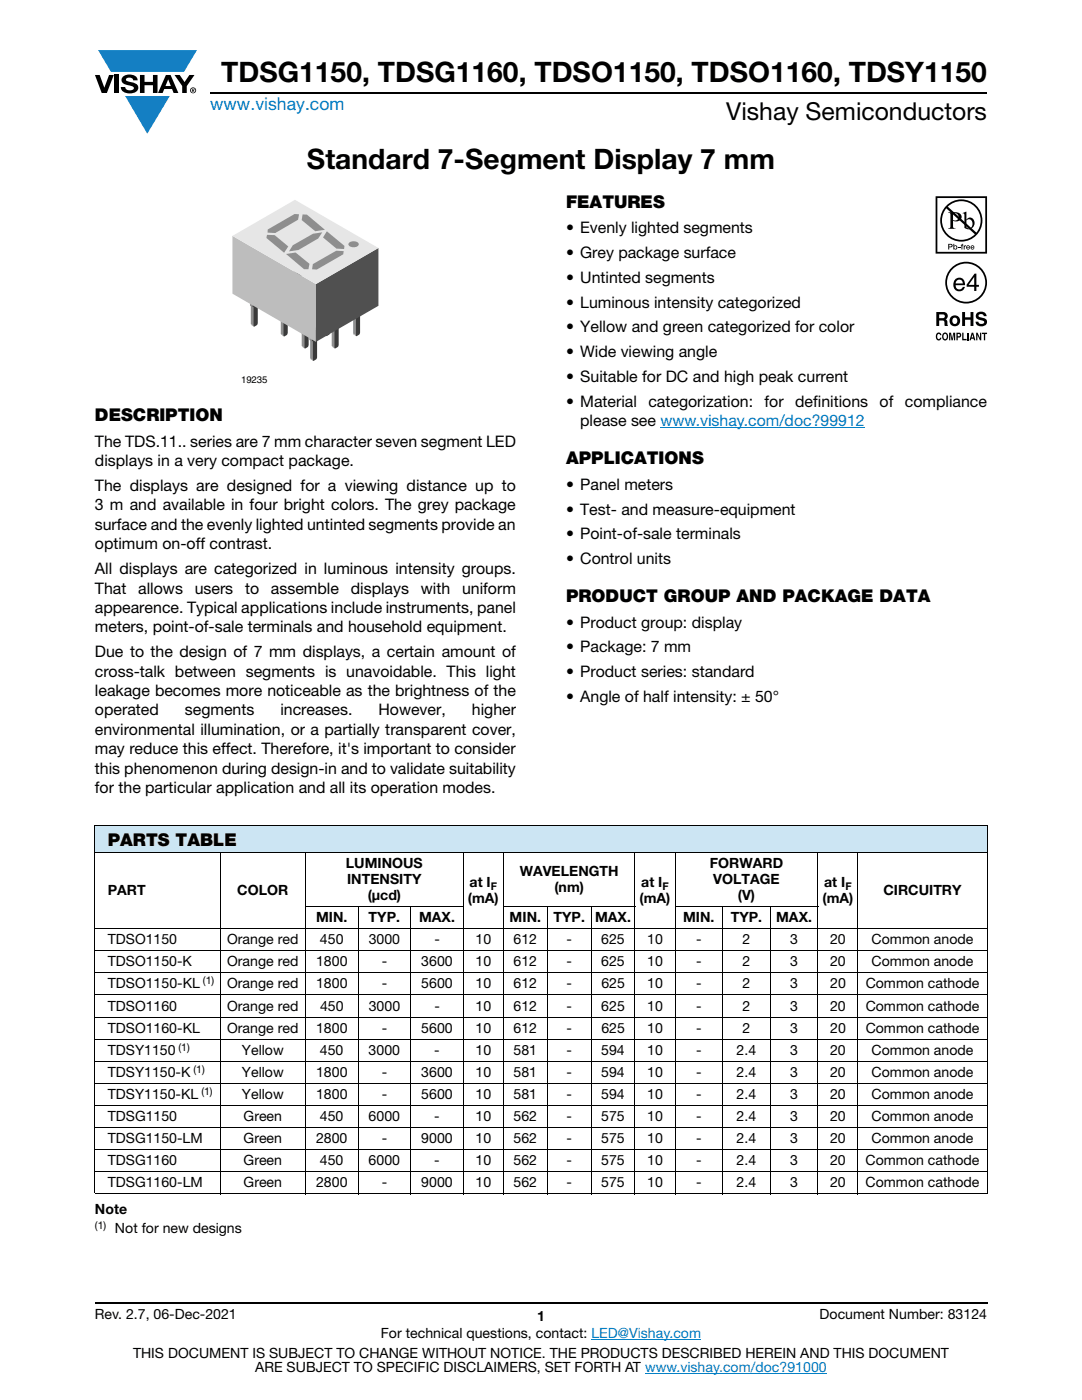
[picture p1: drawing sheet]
<svg xmlns="http://www.w3.org/2000/svg" width="216mm" height="279mm" viewBox="0 0 216 279" stroke-linecap="round" stroke-linejoin="round" font-family="sans-serif">
<g fill="#147fc3">
<path d="M19.6 10h19.7l-2.6 4.3h-1.1h-13.5z"/>
<path d="M25 19.2h8.9l-4.5 7.5z"/>
</g>
<g fill="#000">
<path d="M18.9 15h1l.9 2.5 1-2.5h.9l-1.4 3.6h-1zM22.9 15h.9v3.6h-.9zM24.6 15.3a2.1 2.1 0 0 1 2.8 .3l.1 .4h-.9a.79 .79 0 0 0-.7-.5 .79 .79 0 0 0-.8 .4l.3 .3 1 .2a1.08 1.08 0 0 1 1.2 1 1.08 1.08 0 0 1-1.1 1.2 1.73 1.73 0 0 1-2.4-1.2h.9a.96 .96 0 0 0 .8 .6 .96 .96 0 0 0 .9-.4 1.31 1.31 0 0 0-1.2-.6 1.03 1.03 0 0 1-1.1-.6 1.03 1.03 0 0 1 .2-1.1zM27.9 15h.9v1.3h1.7v-1.3h.9v3.6h-.9v-1.6h-1.7v1.6h-.9zM34.8 15h1.1l.9 1.4 1-1.4h1l-1.5 2.2v1.4h-.9v-1.4z"/>
<path d="M33.6 15.9l.5 1.3h-1.1zM33.1 15l-1.6 3.6h1l.3-.8h1.5l.3 .8h1l-1.6-3.6z"/>
<path d="M38.4 17.8h.2v.2h-.2zM38.3 17.7v.7h.1v-.3l.4 .3-.2-.3 .2-.2-.1-.2z"/>
<path d="M38.1 18a.46 .46 0 0 1 .9 0 .46 .46 0 0 1-.9 0zM37.9 18a.6 .6 0 0 0 1.2 0 .6 .6 0 0 0-1.2 0z"/>
</g>
<path d="M42 18.6h155M18.9 260h178.1" fill="none" stroke="#000" stroke-width=".36"/>
<path d="M131.8 85.3h40.8M118 267.3h21.9M128.7 274h36.3" fill="none" stroke="#007ec4" stroke-width=".2"/>
<path d="M54.4 62.4l.5 .3z" fill="#424242"/>
<path d="M54.4 62.4l.5 .3z" fill="#474747"/>
<path d="M54.4 62.4l.5 .3z" fill="#4d4d4d"/>
<path d="M54.4 62.4l.5 .3z" fill="#525252"/>
<path d="M54.4 62.4l.5 .3z" fill="#575757"/>
<path d="M54.4 62.4l.5 .3z" fill="#5c5c5c"/>
<path d="M54.4 62.4l.5 .3z" fill="#616161"/>
<path d="M54.4 62.4l.5 .3z" fill="#666"/>
<path d="M54.4 62.3l.5 .3z" fill="#6b6b6b"/>
<path d="M54.4 62.3l.5 .3z" fill="#707070"/>
<path d="M54.4 62.3l.5 .3z" fill="#757575"/>
<path d="M54.4 62.3l.5 .3z" fill="#7a7a7a"/>
<path d="M54.4 62.2l.5 .3z" fill="#808080"/>
<path d="M54.4 62.2l.5 .3z" fill="#858585"/>
<path d="M55.2 57.2l.2-.1 .5 .3h-.2z" fill="#a3a3a3"/>
<g fill="#909090">
<path d="M54.4 58.4l.5 .3v3.8l-.5-.3z"/>
<path d="M54.2 57.8l.5 .3v.7l-.5-.3z"/>
</g>
<path d="M54.2 57.8l.2-.1 .5 .3-.2 .1z" fill="#a3a3a3"/>
<path d="M54.4 56.5l.5 .3v1.2l-.5-.3z" fill="#909090"/>
<path d="M54.4 56.5l.8-.5 .5 .3-.8 .5z" fill="#a3a3a3"/>
<path d="M54.9 56.8l.8-.5v1.1h.2v.7l-.2 .1v3.8a.69 .69 0 0 1-.8 .6v-3.9l-.2 .1z" fill="#3a3a3a"/>
<path d="M58.7 60l.5 .2z" fill="#424242"/>
<path d="M58.7 60l.5 .2z" fill="#474747"/>
<path d="M58.7 59.9l.5 .3z" fill="#4d4d4d"/>
<path d="M58.7 59.9l.5 .3z" fill="#525252"/>
<path d="M58.7 59.9l.5 .3z" fill="#575757"/>
<path d="M58.7 59.9l.5 .3z" fill="#5c5c5c"/>
<path d="M58.7 59.9l.5 .3z" fill="#616161"/>
<path d="M58.7 59.9l.5 .3z" fill="#666"/>
<path d="M58.6 59.9l.6 .3z" fill="#6b6b6b"/>
<path d="M58.6 59.8l.5 .4z" fill="#707070"/>
<path d="M58.6 59.8l.5 .3z" fill="#757575"/>
<path d="M58.6 59.8l.5 .3z" fill="#7a7a7a"/>
<path d="M58.6 59.8l.5 .3z" fill="#808080"/>
<path d="M58.6 59.8l.5 .2z" fill="#858585"/>
<path d="M59.5 54.7l.2-.1 .5 .3-.2 .1z" fill="#a3a3a3"/>
<g fill="#909090">
<path d="M58.6 56l.5 .3v3.7l-.5-.2z"/>
<path d="M58.5 55.3l.5 .3v.8l-.5-.3z"/>
</g>
<path d="M58.5 55.3l.1-.1 .5 .3-.1 .1z" fill="#a3a3a3"/>
<path d="M58.6 54.1l.5 .2v1.2l-.5-.3z" fill="#909090"/>
<path d="M58.6 54.1l.9-.6 .5 .3-.9 .5z" fill="#a3a3a3"/>
<path d="M59.1 54.3l.9-.5v1.2l.2-.1v.8l-.2 .1v3.7a.69 .69 0 0 1-.9 .6v-3.8l-.1 .1z" fill="#3a3a3a"/>
<path d="M56.1 66.8l.5 .3z" fill="#424242"/>
<path d="M56.1 66.8l.5 .3z" fill="#474747"/>
<path d="M56.1 66.8l.5 .3z" fill="#4d4d4d"/>
<path d="M56.1 66.8l.5 .3z" fill="#525252"/>
<path d="M56.1 66.8l.5 .3z" fill="#575757"/>
<path d="M56.1 66.8l.5 .3z" fill="#5c5c5c"/>
<path d="M56.1 66.8l.5 .3z" fill="#616161"/>
<path d="M56.1 66.8l.5 .3z" fill="#666"/>
<path d="M56 66.7l.6 .4z" fill="#6b6b6b"/>
<path d="M56 66.7l.5 .3z" fill="#707070"/>
<path d="M56 66.7l.5 .3z" fill="#757575"/>
<path d="M56 66.6l.5 .4z" fill="#7a7a7a"/>
<path d="M56 60l.5 .3v6.6l-.5-.3z" fill="#909090"/>
<path d="M56 60l.9-.5 .5 .3-.9 .5z" fill="#a3a3a3"/>
<path d="M56.5 60.3l.9-.5v6.6a.67 .67 0 0 1-.9 .6z" fill="#3a3a3a"/>
<path d="M66.3 69.3l.5 .2z" fill="#424242"/>
<path d="M66.3 69.2l.5 .3z" fill="#474747"/>
<path d="M66.3 69.2l.5 .3z" fill="#4d4d4d"/>
<path d="M66.2 69.2l.6 .3z" fill="#525252"/>
<path d="M66.2 69.2l.5 .3z" fill="#575757"/>
<path d="M66.2 69.2l.5 .3z" fill="#5c5c5c"/>
<path d="M66.2 69.2l.5 .3z" fill="#616161"/>
<path d="M66.2 69.2l.5 .3z" fill="#666"/>
<path d="M66.2 69.2l.5 .3z" fill="#6b6b6b"/>
<path d="M66.2 69.1l.5 .4z" fill="#707070"/>
<path d="M66.2 69.1l.5 .3z" fill="#757575"/>
<path d="M66.2 69.1l.5 .3z" fill="#7a7a7a"/>
<path d="M66.2 69.1l.5 .3z" fill="#808080"/>
<path d="M66.2 69l.5 .3z" fill="#858585"/>
<path d="M67.1 64l.1-.1 .5 .3-.1 .1z" fill="#a3a3a3"/>
<g fill="#909090">
<path d="M66.2 65.3l.5 .3v3.7l-.5-.2z"/>
<path d="M66 64.6l.5 .3v.8l-.5-.3z"/>
</g>
<path d="M66 64.6l.2-.1 .5 .3-.2 .1z" fill="#a3a3a3"/>
<path d="M66.2 63.4l.5 .2v1.2l-.5-.3z" fill="#909090"/>
<path d="M66.2 63.3l.9-.5 .5 .3-.9 .5z" fill="#a3a3a3"/>
<path d="M66.7 63.6l.9-.5v1.2l.1-.1v.8h-.1v3.8a.69 .69 0 0 1-.9 .6v-3.8l-.2 .1z" fill="#3a3a3a"/>
<path d="M70.5 66.8l.5 .3z" fill="#424242"/>
<path d="M70.5 66.8l.5 .3z" fill="#474747"/>
<path d="M70.5 66.8l.5 .3z" fill="#4d4d4d"/>
<path d="M70.5 66.8l.5 .3z" fill="#525252"/>
<path d="M70.5 66.8l.5 .3z" fill="#575757"/>
<path d="M70.5 66.8l.5 .2z" fill="#5c5c5c"/>
<path d="M70.5 66.7l.5 .3z" fill="#616161"/>
<path d="M70.5 66.7l.5 .3z" fill="#666"/>
<path d="M70.5 66.7l.5 .3z" fill="#6b6b6b"/>
<path d="M70.5 66.7l.5 .3z" fill="#707070"/>
<path d="M70.5 66.7l.5 .3z" fill="#757575"/>
<path d="M70.5 66.6l.5 .3z" fill="#7a7a7a"/>
<path d="M70.5 66.6l.5 .3z" fill="#808080"/>
<path d="M70.5 66.6l.5 .3z" fill="#858585"/>
<path d="M71.4 61.5l.1-.1 .5 .3-.1 .1z" fill="#a3a3a3"/>
<g fill="#909090">
<path d="M70.5 62.8l.5 .3v3.8l-.5-.3z"/>
<path d="M70.3 62.1l.5 .3v.8l-.5-.3z"/>
</g>
<path d="M70.3 62.1l.2-.1 .5 .3-.2 .1z" fill="#a3a3a3"/>
<path d="M70.5 60.9l.5 .3v1.1l-.5-.3z" fill="#909090"/>
<path d="M70.5 60.9l.9-.5 .5 .3-.9 .5z" fill="#a3a3a3"/>
<path d="M71 61.2l.9-.5v1.1l.1-.1v.8l-.1 .1v3.8a.69 .69 0 0 1-.9 .6v-3.9l-.2 .1z" fill="#3a3a3a"/>
<path d="M60.4 64.4l.5 .3z" fill="#424242"/>
<path d="M60.4 64.4l.5 .3z" fill="#474747"/>
<path d="M60.4 64.3l.5 .3z" fill="#4d4d4d"/>
<path d="M60.4 64.3l.5 .3z" fill="#525252"/>
<path d="M60.4 64.3l.5 .3z" fill="#575757"/>
<path d="M60.4 64.3l.5 .3z" fill="#5c5c5c"/>
<path d="M60.3 64.3l.6 .3z" fill="#616161"/>
<path d="M60.3 64.3l.6 .3z" fill="#666"/>
<path d="M60.3 64.3l.5 .3z" fill="#6b6b6b"/>
<path d="M60.3 64.2l.5 .3z" fill="#707070"/>
<path d="M60.3 64.2l.5 .3z" fill="#757575"/>
<path d="M60.3 64.2l.5 .3z" fill="#7a7a7a"/>
<path d="M50.1 64.9l.5 .3z" fill="#424242"/>
<path d="M50.1 64.9l.5 .3z" fill="#474747"/>
<path d="M50.1 64.9l.5 .3z" fill="#4d4d4d"/>
<path d="M50.1 64.9l.5 .3z" fill="#525252"/>
<path d="M50.1 64.9l.5 .3z" fill="#575757"/>
<path d="M50.1 64.9l.5 .3z" fill="#5c5c5c"/>
<path d="M50.1 64.8l.5 .3z" fill="#616161"/>
<path d="M50.1 64.8l.5 .3z" fill="#666"/>
<path d="M50.1 64.8l.5 .3z" fill="#6b6b6b"/>
<path d="M50.1 64.8l.5 .3z" fill="#707070"/>
<path d="M50.1 64.8l.5 .3z" fill="#757575"/>
<path d="M50.1 64.7l.5 .3z" fill="#7a7a7a"/>
<path d="M50 64.7l.5 .3z" fill="#808080"/>
<path d="M50 64.7l.5 .3z" fill="#858585"/>
<path d="M64.6 66.8l.5 .3z" fill="#424242"/>
<path d="M64.6 66.8l.5 .3z" fill="#474747"/>
<path d="M64.6 66.8l.5 .3z" fill="#4d4d4d"/>
<path d="M64.6 66.7l.5 .3z" fill="#525252"/>
<path d="M64.5 66.7l.6 .3z" fill="#575757"/>
<path d="M64.5 66.7l.5 .3z" fill="#5c5c5c"/>
<path d="M64.5 66.7l.5 .3z" fill="#616161"/>
<path d="M64.5 66.7l.5 .3z" fill="#666"/>
<path d="M64.5 66.7l.5 .3z" fill="#6b6b6b"/>
<path d="M64.5 66.6l.5 .4z" fill="#707070"/>
<path d="M64.5 66.6l.5 .3z" fill="#757575"/>
<path d="M64.5 66.6l.5 .3z" fill="#7a7a7a"/>
<path d="M60.3 57.5l.5 .3v6.6l-.5-.2z" fill="#909090"/>
<path d="M60.8 57.8l.9-.5v6.6a.67 .67 0 0 1-.9 .6z" fill="#3a3a3a"/>
<g fill="#a3a3a3">
<path d="M60.3 57.5l.9-.5 .5 .3-.9 .5z"/>
<path d="M50.9 59.6l.2-.1 .5 .3-.2 .1z"/>
</g>
<path d="M50 60.9l.5 .3v3.8l-.5-.3z" fill="#909090"/>
<path d="M49.9 60.2l.1-.1 .5 .3-.1 .1z" fill="#a3a3a3"/>
<g fill="#909090">
<path d="M49.9 60.2l.5 .3v.8l-.5-.3z"/>
<path d="M50 59l.5 .3v1.1l-.5-.3z"/>
</g>
<path d="M50.5 59.3l.9-.5v1.1l.2-.1v.8l-.2 .1v3.8a.69 .69 0 0 1-.8 .6l-.1-3.9-.1 .1z" fill="#3a3a3a"/>
<path d="M50 59l.9-.5 .5 .3-.9 .5z" fill="#a3a3a3"/>
<path d="M60.3 69.3l.5 .3z" fill="#424242"/>
<path d="M60.3 69.3l.5 .2z" fill="#474747"/>
<path d="M60.3 69.2l.5 .3z" fill="#4d4d4d"/>
<path d="M60.3 69.2l.5 .3z" fill="#525252"/>
<path d="M60.3 69.2l.5 .3z" fill="#575757"/>
<path d="M60.3 69.2l.5 .3z" fill="#5c5c5c"/>
<path d="M60.2 69.2l.6 .3z" fill="#616161"/>
<path d="M60.2 69.2l.5 .3z" fill="#666"/>
<path d="M60.2 69.1l.5 .4z" fill="#6b6b6b"/>
<path d="M60.2 69.1l.5 .3z" fill="#707070"/>
<path d="M60.2 69.1l.5 .3z" fill="#757575"/>
<path d="M60.2 69.1l.5 .3z" fill="#7a7a7a"/>
<path d="M64.5 59.9l.5 .3v6.7l-.5-.3z" fill="#909090"/>
<path d="M65 60.2l.9-.5v6.6a.67 .67 0 0 1-.9 .6z" fill="#3a3a3a"/>
<path d="M64.5 59.9l.9-.5 .5 .3-.9 .5z" fill="#a3a3a3"/>
<path d="M60.7 62.7l.9-.5v6.6a.67 .67 0 0 1-.9 .6z" fill="#3a3a3a"/>
<path d="M60.2 62.4l.9-.5 .5 .3-.9 .5z" fill="#a3a3a3"/>
<path d="M60.2 62.4l.5 .3v6.6l-.5-.3z" fill="#909090"/>
<path d="M62 71.7l.5 .3z" fill="#424242"/>
<path d="M62 71.7l.5 .3z" fill="#474747"/>
<path d="M61.9 71.7l.6 .3z" fill="#4d4d4d"/>
<path d="M61.9 71.7l.5 .3z" fill="#525252"/>
<path d="M61.9 71.7l.5 .3z" fill="#575757"/>
<path d="M61.9 71.7l.5 .3z" fill="#5c5c5c"/>
<path d="M61.9 71.7l.5 .3z" fill="#616161"/>
<path d="M61.9 71.7l.5 .3z" fill="#666"/>
<path d="M61.9 71.6l.5 .3z" fill="#6b6b6b"/>
<path d="M61.9 71.6l.5 .3z" fill="#707070"/>
<path d="M61.9 71.6l.5 .3z" fill="#757575"/>
<path d="M61.9 71.6l.5 .3z" fill="#7a7a7a"/>
<path d="M61.9 71.5l.5 .3z" fill="#808080"/>
<path d="M61.9 71.5l.5 .3z" fill="#858585"/>
<path d="M62.8 66.5l.1-.1 .5 .3-.1 .1z" fill="#a3a3a3"/>
<path d="M61.9 67.7l.5 .3v3.8l-.5-.3z" fill="#909090"/>
<path d="M61.7 67.1l.2-.1 .5 .3-.2 .1z" fill="#a3a3a3"/>
<g fill="#909090">
<path d="M61.7 67.1l.5 .3v.7l-.5-.3z"/>
<path d="M61.9 65.8l.5 .3v1.2l-.5-.3z"/>
</g>
<path d="M61.9 65.8l.9-.5 .5 .3-.9 .5z" fill="#a3a3a3"/>
<path d="M62.4 66.1l.9-.5v1.2l.1-.1v.7l-.1 .1v3.8a.69 .69 0 0 1-.9 .6v-3.9l-.2 .1z" fill="#3a3a3a"/>
<path d="M46.4 47.1l16.6 9.6v11.5l-16.6-9.6z" fill="#bdbdbd"/>
<path d="M63 56.7l12.5-7.2v11.5l-12.5 7.2z" fill="#505050"/>
<path d="M46.4 47.1l12.5-7.2 16.6 9.6-12.5 7.2z" fill="#e6e6e6"/>
<g fill="#8f8f8f">
<path d="M53.4 45.8l5.4-3.1 .9 .1-.2 1.1-4.6 2.6-1.5-.1z"/>
<path d="M53.3 46.9h1.5l2.7 2.3-.8 1.2-3.5-2.9z"/>
<path d="M60.4 42.8h.8l3.6 3.1-1.9 .2-2.7-2.2z"/>
<path d="M58.4 49l4.1-2.4 1.8-.2-.8 1.2-3.9 2.3-1.9 .3z"/>
<path d="M57.1 50.7l1.9-.3 2.8 2.3-.3 1h-.8z"/>
<path d="M62.4 52.7l4.7-2.7 1.5 .1-.1 .7-5.3 3-.9-.1z"/>
<path d="M65.2 46.2l3.5 2.9v.6l-1.6-.1-2.6-2.2z"/>
<path d="M69.6 48.5a1.3 1.3 0 0 1 2 .2 1.2 1.2 0 0 1-2.1 0z"/>
</g>
<g fill="#000">
<path d="M191.2 49.3h.4v.1h-.4zM191.9 48.7h.3l-.2 .2 .2 .1v.1h-.2v.7h-.1v-.7h-.2zM192.3 49h.2v.1l.3-.1v.1l-.3 .1v.6h-.2zM186.9 66.6l.4-.2h.3l.2 .5-.6-.2a.66 .66 0 0 0 .1 1l.3-.3h.2a.54 .54 0 0 1-.4 .6 .54 .54 0 0 1-.6-.5zM189.4 66.4h.4l.2 1.2 .2-1.2h.4v1.5h-.3v-1.3l-.2 1.3h-.2l-.3-1.3v1.3h-.2zM192 66.4h.3v1.2h.6v.3h-.9zM192 62.3h.6v1h1.1v-1h.5v2.8h-.5v-1.3h-1.1v1.3h-.6zM193 66.4h.3v1.5h-.3zM195 62.4a1.15 1.15 0 0 1 1.9 .7h-.6v-.2a.68 .68 0 0 0-1-.1v.4l.2 .1a1.29 1.29 0 0 1 1.5 .9 1.17 1.17 0 0 1-1.2 .9 1.17 1.17 0 0 1-1.1-.9h.5l.1 .2a.67 .67 0 0 0 1.1-.1l-.3-.3-.5-.1a.82 .82 0 0 1-.9-.5 .82 .82 0 0 1 .3-1zM194.8 66.4h.3l.5 1.1v-1.1h.2v1.5h-.3l-.5-1.1v1.1h-.2zM195.9 66.4h1.1v.3h-.4v1.2h-.3v-1.2h-.4z"/>
<path d="M187 39.5h9.6v10.8h-9.6zM186.7 39.2v11.4h10.3v-11.4z"/>
<path d="M189 56.4a3.8 3.8 0 0 1 7.6 0 3.8 3.8 0 0 1-7.6 0zM188.6 56.4a4.2 4.2 0 0 0 8.4 0 4.2 4.2 0 0 0-8.4 0z"/>
<path d="M189.1 41.3a3.9 3.9 0 0 1 5.3-.2 3.9 3.9 0 0 1 .4 5.3zM188.8 41.6l5.7 5.2a3.9 3.9 0 0 1-5.3 .1 3.9 3.9 0 0 1-.4-5.3zM187.6 44a4.2 4.2 0 0 0 8.4 0 4.2 4.2 0 0 0-8.4 0z"/>
<path d="M189.4 48.8v.4h.4v-.3zM189.2 48.7h.7l.2 .3-.2 .3-.5 .1v.4h-.2z"/>
<path d="M190.2 42.6v1.3a.75 .75 0 0 0 1.1-.6 .75 .75 0 0 0-1.1-.7zM189.2 42.4a2.81 2.81 0 0 1 2.4 .3 .97 .97 0 0 1 0 1.2 .97 .97 0 0 1-1.2 .2h-.2v1.1v.2l.5 .3h-1.5l.3-.2 .1-.3v-2.3v-.3z"/>
<path d="M190.4 49.4a.26 .26 0 0 0 .5 0 .26 .26 0 0 0-.5 0zM190.2 48.7h.2v.4a.38 .38 0 0 1 .5 0 .38 .38 0 0 1 0 .6 .38 .38 0 0 1-.5 0l-.2 .1z"/>
<path d="M190.9 56l-.2 .6h1.4a.7 .7 0 0 0-.4-.7 .7 .7 0 0 0-.8 .1zM190.7 55.7a1.18 1.18 0 0 1 1.4-.1 1.18 1.18 0 0 1 .5 1.3h-1.9a.73 .73 0 0 0 .5 .8 .73 .73 0 0 0 .9-.4h.4a1.21 1.21 0 0 1-1.6 .8 1.21 1.21 0 0 1-.6-1.7z"/>
<path d="M192.8 44v1.3l.2 .2a.72 .72 0 0 0 .8-.1 .72 .72 0 0 0 .3-.7 .72 .72 0 0 0-.4-.8 .72 .72 0 0 0-.9 .1zM192.1 42.5l.7-.3v1.6a.89 .89 0 0 1 1.1-.3 .89 .89 0 0 1 .6 1 1.23 1.23 0 0 1-.7 1.2 1.23 1.23 0 0 1-1.4-.2v-2.7z"/>
<path d="M194.4 55.3l-1.1 1.6h1.1zM194.5 54.6h.3v2.3h.5v.3h-.5v.9h-.4v-.9h-1.5v-.4z"/>
<path d="M193 49.2v.1h.4l-.2-.2zM193 49h.4l.2 .4h-.6v.2l.5-.1a.42 .42 0 0 1-.6 .2 .42 .42 0 0 1 .1-.7z"/>
<path d="M193.9 49.2l-.1 .1h.5l-.3-.2zM193.8 49h.5l.1 .4h-.6l.1 .2 .5-.1a.42 .42 0 0 1-.6 .2 .42 .42 0 0 1 0-.7z"/>
<path d="M187.4 62.8v.7h.9a.39 .39 0 0 0 .1-.7zM186.8 62.3h1.4a.79 .79 0 0 1 .8 .4 .79 .79 0 0 1-.1 .9l-.2 .1a.98 .98 0 0 1 .4 1.2l.1 .2h-.7l-.2-1.1h-.9v1.1h-.6z"/>
<path d="M188.4 66.7a.64 .64 0 0 0 .2 1l.1-.1a.64 .64 0 0 0-.1-1zM188.2 66.5l.2-.1a.56 .56 0 0 1 .7 .3 .82 .82 0 0 1-.5 1.3l-.2-.1a.89 .89 0 0 1-.2-1.4z"/>
<path d="M190.3 63.5a.63 .63 0 0 0-.3 .7 .63 .63 0 0 0 .8 .4 .63 .63 0 0 0 .2-.8 .63 .63 0 0 0-.7-.3zM189.5 64a1.09 1.09 0 0 1 2.1 0 1.09 1.09 0 0 1-2.1 0z"/>
<path d="M191.1 66.7v.4l.4-.1v-.3zM190.8 66.4h.6a.5 .5 0 0 1 .4 .5 .5 .5 0 0 1-.4 .5h-.3v.5h-.3z"/>
<path d="M194 66.7l-.1 .6h.3zM193.9 66.4h.3l.4 1.5h-.3v-.3h-.5l-.1 .3h-.3z"/>
</g>
<path d="M18.9 164.7h178.1v5.5h-178.1z" fill="#cce5f3"/>
<g fill="#fff">
<path d="M18.9 170.2h25v15.1h-25z"/>
<path d="M43.9 170.2h17v15.1h-17z"/>
<path d="M60.9 170.2h31.6v10.7h-31.6z"/>
<path d="M92.5 170.2h8v15.1h-8z"/>
<path d="M100.5 170.2h26.2v10.7h-26.2z"/>
<path d="M126.7 170.2h8v15.1h-8z"/>
<path d="M134.7 170.2h28.5v10.7h-28.5z"/>
<path d="M163.2 170.2h8v15.1h-8z"/>
<path d="M171.2 170.2h25.8v15.1h-25.8z"/>
<path d="M60.9 180.9h10.6v4.4h-10.6z"/>
<path d="M71.5 180.9h10.5v4.4h-10.5z"/>
<path d="M82 180.9h10.5v4.4h-10.5z"/>
<path d="M100.5 180.9h8.7v4.4h-8.7z"/>
<path d="M109.2 180.9h8.7v4.4h-8.7z"/>
<path d="M117.9 180.9h8.8v4.4h-8.8z"/>
<path d="M134.7 180.9h9.5v4.4h-9.5z"/>
<path d="M144.2 180.9h9.5v4.4h-9.5z"/>
<path d="M153.7 180.9h9.5v4.4h-9.5z"/>
</g>
<g fill="none" stroke="#000" stroke-width=".2">
<path d="M18.9 164.7h178.1M18.9 170.2h178.1M18.9 164.7v73.5M43.9 170.1v68.2M60.9 170.1v68.2M92.5 170.1v68.2M100.5 170.1v68.2M126.7 170.1v68.2M134.7 170.1v68.2M163.2 170.1v68.2M171.2 170.1v68.2M197 164.7v73.5"/>
<path d="M18.9 185.3h178.1M18.9 189.7h178.1M18.9 194.2h178.1M18.9 198.6h178.1M60.9 180.9h31.6M71.5 180.8v57.5M82 180.8v57.5M100.4 180.9h26.4M109.2 180.8v57.5M117.9 180.8v57.5M134.6 180.9h28.7M144.2 180.8v57.5"/>
<path d="M153.7 180.8v57.5M18.9 203h178.1M18.9 207.4h178.1M18.9 211.8h178.1M18.9 216.2h178.1M18.9 220.6h178.1M18.9 225h178.1M18.9 229.4h178.1M18.9 233.8h178.1M18.9 238.3h178.1"/>
</g>
<g font-size="5.6">
<text x="44.1" y="16.4">TDSG1150, TDSG1160, TDSO1150, TDSO1160, TDSY1150</text>
<text x="61.3" y="33.8">Standard 7-Segment Display 7 mm</text>
</g>
<text font-size="4.9" x="144.9" y="24">Vishay Semiconductors</text>
<text font-size="3.5" fill="#007ec4" x="42" y="21.9">www.vishay.com</text>
<g font-size="3.5">
<text x="112.9" y="41.5">FEATURES</text>
<text x="18.9" y="84.1">DESCRIPTION</text>
<text x="112.9" y="92.7">APPLICATIONS</text>
<text x="112.9" y="120.2">PRODUCT GROUP AND PACKAGE DATA</text>
<text x="21.5" y="168.8">PARTS TABLE</text>
</g>
<g font-size="3.2">
<text x="112.9" y="46.6">• Evenly lighted segments</text>
<text x="112.9" y="51.5">• Grey package surface</text>
<text x="112.9" y="56.5">• Untinted segments</text>
<text x="112.9" y="61.4">• Luminous intensity categorized</text>
<text x="112.9" y="66.3">• Yellow and green categorized for color</text>
<text x="112.9" y="71.3">• Wide viewing angle</text>
<text x="112.9" y="76.2">• Suitable for DC and high peak current</text>
<text x="112.9" y="81.2">• Material</text>
<text x="129.4" y="81.2">categorization:</text>
<text x="152.6" y="81.2">for</text>
<text x="158.7" y="81.2">definitions</text>
<text x="175.5" y="81.2">of</text>
<text x="180.6" y="81.2">compliance</text>
<text x="18.9" y="89.2">The TDS.11.. series are 7 mm character seven segment LED</text>
<text x="115.8" y="85">please see www.vishay.com/doc?99912</text>
<text x="18.9" y="93">displays in a very compact package.</text>
<text x="18.9" y="101.9">3 m and available in four bright colors. The grey package</text>
<text x="18.9" y="98">The displays are designed for a viewing distance up to</text>
<text x="112.9" y="97.7">• Panel meters</text>
<text x="18.9" y="105.7">surface and the evenly lighted untinted segments provide an</text>
<text x="112.9" y="102.7">• Test- and measure-equipment</text>
<text x="112.9" y="107.6">• Point-of-sale terminals</text>
<text x="18.9" y="109.6">optimum on-off contrast.</text>
<text x="112.9" y="112.5">• Control units</text>
<text x="18.9" y="114.6">All displays are categorized in luminous intensity groups.</text>
<text x="18.9" y="118.4">That</text>
<text x="27.6" y="118.4">allows</text>
<text x="38.9" y="118.4">users</text>
<text x="48.9" y="118.4">to</text>
<text x="54.1" y="118.4">assemble</text>
<text x="70" y="118.4">displays</text>
<text x="84" y="118.4">with</text>
<text x="92.2" y="118.4">uniform</text>
<text x="18.9" y="122.3">appearence. Typical applications include instruments, panel</text>
<text x="112.9" y="125.2">• Product group: display</text>
<text x="18.9" y="126.2">meters, point-of-sale terminals and household equipment.</text>
<text x="18.9" y="131.1">Due to the design of 7 mm displays, a certain amount of</text>
<text x="112.9" y="130.2">• Package: 7 mm</text>
<text x="18.9" y="135">cross-talk between segments is unavoidable. This light</text>
<text x="112.9" y="135.1">• Product series: standard</text>
<text x="18.9" y="138.9">leakage becomes more noticeable as the brightness of the</text>
<text x="18.9" y="142.8">operated</text>
<text x="36.9" y="142.8">segments</text>
<text x="56" y="142.8">increases.</text>
<text x="75.5" y="142.8">However,</text>
<text x="94.2" y="142.8">higher</text>
<text x="112.9" y="140.1">• Angle of half intensity: ± 50°</text>
<text x="18.9" y="146.7">environmental illumination, or a partially transparent cover,</text>
<text x="18.9" y="150.6">may reduce this effect. Therefore, it's important to consider</text>
<text x="18.9" y="154.4">this phenomenon during design-in and to validate suitability</text>
<text x="18.9" y="158.3">for the particular application and all its operation modes.</text>
</g>
<g font-size="2.8">
<text x="69" y="173.3">LUMINOUS</text>
<text x="141.6" y="173.3">FORWARD</text>
<text x="21.5" y="178.7">PART</text>
<text x="47.3" y="178.7">COLOR</text>
<text x="69.3" y="176.4">INTENSITY</text>
<text x="73.4" y="179.6">(μcd)</text>
<text x="93.7" y="177.1">at I</text>
<text x="103.7" y="174.9">WAVELENGTH</text>
<text x="110.6" y="178">(nm)</text>
<text x="128" y="177.1">at I</text>
<text x="142.3" y="176.4">VOLTAGE</text>
<text x="147.2" y="179.6">(V)</text>
<text x="164.5" y="177.1">at I</text>
<text x="176.3" y="178.7">CIRCUITRY</text>
<text x="63.1" y="184">MIN.</text>
<text x="73.6" y="184">TYP.</text>
<text x="83.6" y="184">MAX.</text>
<text x="93.4" y="180.3">(mA)</text>
<text x="101.7" y="184">MIN.</text>
<text x="110.4" y="184">TYP.</text>
<text x="118.7" y="184">MAX.</text>
<text x="127.6" y="180.3">(mA)</text>
<text x="136.3" y="184">MIN.</text>
<text x="145.8" y="184">TYP.</text>
<text x="154.9" y="184">MAX.</text>
<text x="164.1" y="180.3">(mA)</text>
<text x="21.5" y="188.4">TDSO1150</text>
<text x="45.3" y="188.4">Orange red</text>
<text x="63.9" y="188.4">450</text>
<text x="73.6" y="188.4">3000</text>
<text x="86.7" y="188.4">-</text>
<text x="94.9" y="188.4">10</text>
<text x="102.5" y="188.4">612</text>
<text x="113" y="188.4">-</text>
<text x="120" y="188.4">625</text>
<text x="129.1" y="188.4">10</text>
<text x="138.9" y="188.4">-</text>
<text x="148.2" y="188.4">2</text>
<text x="157.7" y="188.4">3</text>
<text x="165.6" y="188.4">20</text>
<text x="173.9" y="188.4">Common anode</text>
<text x="21.5" y="192.8">TDSO1150-K</text>
<text x="21.5" y="197.3">TDSO1150-KL</text>
<text x="45.3" y="192.8">Orange red</text>
<text x="45.3" y="197.3">Orange red</text>
<text x="63.1" y="192.8">1800</text>
<text x="63.1" y="197.3">1800</text>
<text x="76.2" y="192.8">-</text>
<text x="76.2" y="197.3">-</text>
<text x="84.1" y="192.8">3600</text>
<text x="84.1" y="197.3">5600</text>
<text x="94.9" y="192.8">10</text>
<text x="94.9" y="197.3">10</text>
<text x="102.5" y="192.8">612</text>
<text x="102.5" y="197.3">612</text>
<text x="113" y="192.8">-</text>
<text x="113" y="197.3">-</text>
<text x="120" y="192.8">625</text>
<text x="120" y="197.3">625</text>
<text x="129.1" y="192.8">10</text>
<text x="129.2" y="197.3">10</text>
<text x="138.9" y="192.8">-</text>
<text x="138.9" y="197.3">-</text>
<text x="148.2" y="192.8">2</text>
<text x="148.2" y="197.3">2</text>
<text x="157.7" y="192.8">3</text>
<text x="157.7" y="197.3">3</text>
<text x="165.6" y="192.8">20</text>
<text x="165.6" y="197.3">20</text>
<text x="172.7" y="197.3">Common cathode</text>
<text x="173.9" y="192.8">Common anode</text>
<text x="21.5" y="201.7">TDSO1160</text>
<text x="45.3" y="201.7">Orange red</text>
<text x="63.9" y="201.7">450</text>
<text x="73.6" y="201.7">3000</text>
<text x="86.7" y="201.7">-</text>
<text x="94.9" y="201.7">10</text>
<text x="102.5" y="201.7">612</text>
<text x="113" y="201.7">-</text>
<text x="120" y="201.7">625</text>
<text x="129.2" y="201.7">10</text>
<text x="138.9" y="201.7">-</text>
<text x="148.2" y="201.7">2</text>
<text x="157.7" y="201.7">3</text>
<text x="165.6" y="201.7">20</text>
<text x="172.7" y="201.7">Common cathode</text>
<text x="21.5" y="206.1">TDSO1160-KL</text>
<text x="45.3" y="206.1">Orange red</text>
<text x="63.1" y="206.1">1800</text>
<text x="76.2" y="206.1">-</text>
<text x="84.1" y="206.1">5600</text>
<text x="94.9" y="206.1">10</text>
<text x="102.5" y="206.1">612</text>
<text x="113" y="206.1">-</text>
<text x="120" y="206.1">625</text>
<text x="129.2" y="206.1">10</text>
<text x="138.9" y="206.1">-</text>
<text x="148.2" y="206.1">2</text>
<text x="157.7" y="206.1">3</text>
<text x="165.6" y="206.1">20</text>
<text x="172.7" y="206.1">Common cathode</text>
<text x="21.5" y="210.5">TDSY1150</text>
<text x="21.5" y="214.9">TDSY1150-K</text>
<text x="48.3" y="210.5">Yellow</text>
<text x="48.3" y="214.9">Yellow</text>
<text x="63.1" y="214.9">1800</text>
<text x="63.8" y="210.5">450</text>
<text x="73.6" y="210.5">3000</text>
<text x="76.2" y="214.9">-</text>
<text x="84.1" y="214.9">3600</text>
<text x="86.7" y="210.5">-</text>
<text x="94.9" y="210.5">10</text>
<text x="94.9" y="214.9">10</text>
<text x="102.5" y="210.5">581</text>
<text x="102.5" y="214.9">581</text>
<text x="113" y="210.5">-</text>
<text x="113" y="214.9">-</text>
<text x="120" y="210.5">594</text>
<text x="120" y="214.9">594</text>
<text x="129.1" y="210.5">10</text>
<text x="129.1" y="214.9">10</text>
<text x="138.9" y="210.5">-</text>
<text x="138.9" y="214.9">-</text>
<text x="147" y="210.5">2.4</text>
<text x="147" y="214.9">2.4</text>
<text x="157.7" y="210.5">3</text>
<text x="157.7" y="214.9">3</text>
<text x="165.6" y="210.5">20</text>
<text x="165.6" y="214.9">20</text>
<text x="173.9" y="210.5">Common anode</text>
<text x="173.9" y="214.9">Common anode</text>
<text x="21.5" y="219.3">TDSY1150-KL</text>
<text x="48.3" y="219.3">Yellow</text>
<text x="63.1" y="219.3">1800</text>
<text x="76.2" y="219.3">-</text>
<text x="84.1" y="219.3">5600</text>
<text x="94.9" y="219.3">10</text>
<text x="102.5" y="219.3">581</text>
<text x="113" y="219.3">-</text>
<text x="120" y="219.3">594</text>
<text x="129.1" y="219.3">10</text>
<text x="138.9" y="219.3">-</text>
<text x="147" y="219.3">2.4</text>
<text x="157.7" y="219.3">3</text>
<text x="165.6" y="219.3">20</text>
<text x="173.9" y="219.3">Common anode</text>
<text x="21.5" y="223.7">TDSG1150</text>
<text x="48.6" y="223.7">Green</text>
<text x="63.8" y="223.7">450</text>
<text x="73.6" y="223.7">6000</text>
<text x="86.7" y="223.7">-</text>
<text x="94.9" y="223.7">10</text>
<text x="102.5" y="223.7">562</text>
<text x="113" y="223.7">-</text>
<text x="120" y="223.7">575</text>
<text x="129.1" y="223.7">10</text>
<text x="138.9" y="223.7">-</text>
<text x="147" y="223.7">2.4</text>
<text x="157.7" y="223.7">3</text>
<text x="165.6" y="223.7">20</text>
<text x="173.9" y="223.7">Common anode</text>
<text x="21.5" y="228.1">TDSG1150-LM</text>
<text x="21.5" y="232.5">TDSG1160</text>
<text x="48.6" y="228.1">Green</text>
<text x="48.6" y="232.5">Green</text>
<text x="63.1" y="228.1">2800</text>
<text x="63.8" y="232.5">450</text>
<text x="73.6" y="232.5">6000</text>
<text x="76.2" y="228.1">-</text>
<text x="84.1" y="228.1">9000</text>
<text x="86.7" y="232.5">-</text>
<text x="94.9" y="228.1">10</text>
<text x="94.9" y="232.5">10</text>
<text x="102.5" y="228.1">562</text>
<text x="102.5" y="232.5">562</text>
<text x="113" y="228.1">-</text>
<text x="113" y="232.5">-</text>
<text x="120" y="228.1">575</text>
<text x="120" y="232.5">575</text>
<text x="129.1" y="228.1">10</text>
<text x="129.1" y="232.5">10</text>
<text x="138.9" y="228.1">-</text>
<text x="138.9" y="232.5">-</text>
<text x="147" y="228.1">2.4</text>
<text x="147" y="232.5">2.4</text>
<text x="157.7" y="228.1">3</text>
<text x="157.7" y="232.5">3</text>
<text x="165.6" y="228.1">20</text>
<text x="165.6" y="232.5">20</text>
<text x="172.7" y="232.5">Common cathode</text>
<text x="173.9" y="228.1">Common anode</text>
<text x="21.5" y="237">TDSG1160-LM</text>
<text x="48.6" y="237">Green</text>
<text x="63.1" y="237">2800</text>
<text x="76.2" y="237">-</text>
<text x="84.1" y="237">9000</text>
<text x="94.9" y="237">10</text>
<text x="102.5" y="237">562</text>
<text x="113" y="237">-</text>
<text x="120" y="237">575</text>
<text x="129.1" y="237">10</text>
<text x="138.9" y="237">-</text>
<text x="147" y="237">2.4</text>
<text x="157.7" y="237">3</text>
<text x="165.6" y="237">20</text>
<text x="172.7" y="237">Common cathode</text>
<text x="18.9" y="242.3">Note</text>
<text x="22.9" y="246.1">Not for new designs</text>
<text x="18.9" y="263.3">Rev. 2.7, 06-Dec-2021</text>
<text x="107.2" y="263.6">1</text>
<text x="163.6" y="263.3">Document Number: 83124</text>
<text x="76" y="267.1">For technical questions, contact: LED@Vishay.com</text>
<text x="26.5" y="271">THIS DOCUMENT IS SUBJECT TO CHANGE WITHOUT NOTICE. THE PRODUCTS DESCRIBED HEREIN AND THIS DOCUMENT</text>
<text x="50.9" y="273.8">ARE SUBJECT TO SPECIFIC DISCLAIMERS, SET FORTH AT www.vishay.com/doc?91000</text>
</g>
<g font-size="2.1">
<text x="97.9" y="177.6">F</text>
<text x="132.2" y="177.6">F</text>
<text x="168.7" y="177.6">F</text>
<text x="40.5" y="196.4">(1)</text>
<text x="35.6" y="209.7">(1)</text>
<text x="38.6" y="214.1">(1)</text>
<text x="40.2" y="218.5">(1)</text>
<text x="18.9" y="245.3">(1)</text>
</g>
<text font-size="1.9" x="48.1" y="76.4">19235</text>
</svg>
